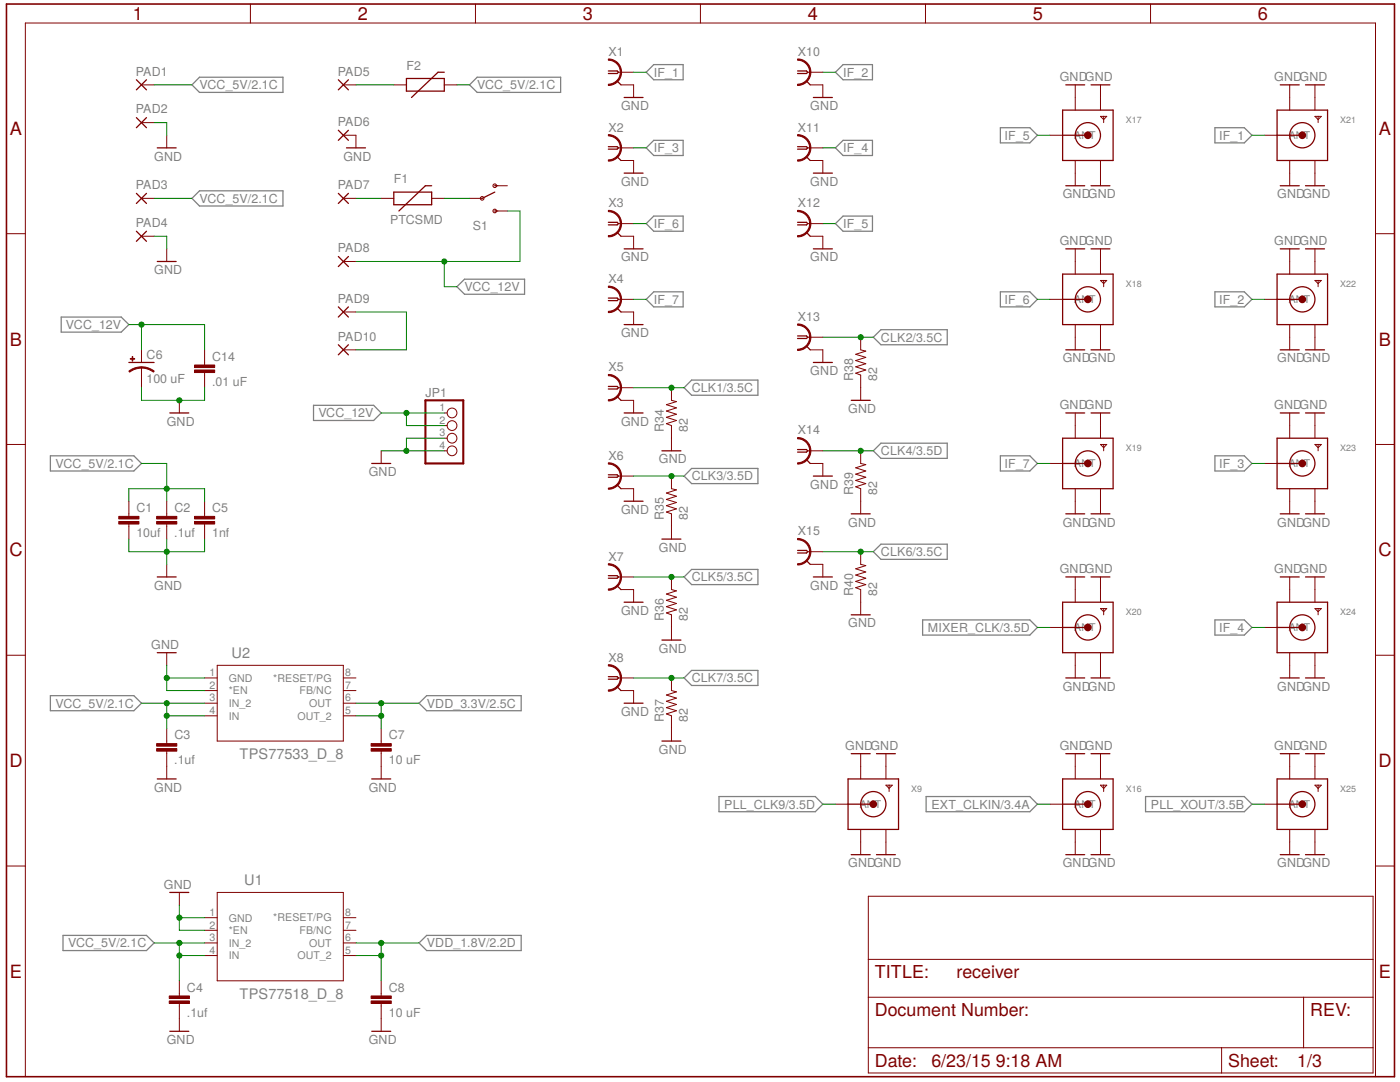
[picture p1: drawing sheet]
<svg xmlns="http://www.w3.org/2000/svg" width="279mm" height="216mm" viewBox="0 0 279 216" stroke-linecap="round" stroke-linejoin="round" font-family="sans-serif">
<g fill="none" stroke="#808080" stroke-width=".25">
<path d="M39.8 15.4h16.7v3h-16.7l-1.5-1.5zM93.7 16.9l1.5-1.5h16.7v3h-16.7zM130.5 12.9h5.8v3h-5.8l-1.5-1.5zM166.7 14.4l1.6-1.5h5.8v3h-5.8zM38.3 39.6l1.5-1.5h16.7v3h-16.7zM129 29.5l1.5-1.5h5.8v3h-5.8zM166.7 29.5l1.6-1.5h5.8v3h-5.8zM199.6 25.5h5.9l1.5 1.5-1.5 1.5h-5.9zM242.5 25.5h5.8l1.6 1.5-1.6 1.5h-5.8zM91.2 57.2l1.5-1.5h12v3h-12zM129 59.7l1.5-1.5h5.8v3h-5.8zM129 44.6l1.5-1.5h5.8v3h-5.8z"/>
<path d="M166.7 44.6l1.6-1.5h5.8v3h-5.8zM199.6 58.2h5.9l1.5 1.5-1.5 1.5h-5.9zM242.5 58.2h5.8l1.6 1.5-1.6 1.5h-5.8zM12.2 63.3h12l1.5 1.5-1.5 1.5h-12zM138 75.8h13.3v3.1h-13.3l-1.5-1.5zM174.3 67.3l1.5-1.5h13.2v3h-13.2zM10.1 91h16.6l1.5 1.5-1.5 1.5h-16.6zM62.6 80.9h12l1.5 1.5-1.5 1.5h-12zM138 93.5h13.3v3h-13.3l-1.5-1.5zM174.3 90l1.5-1.6h13.2v3.1h-13.2zM199.6 91h5.9l1.5 1.5-1.5 1.5h-5.9zM242.5 91h5.8l1.6 1.5-1.6 1.5h-5.8z"/>
<path d="M138 113.6h13.3v3h-13.3l-1.5-1.5zM174.3 110.1l1.5-1.5h13.2v3h-13.2zM10.1 138.8h16.6l1.5 1.5-1.5 1.5h-16.6zM138 133.8h13.3v3h-13.3l-1.5-1.5zM184.1 123.7h21.4l1.5 1.5-1.5 1.5h-21.4zM242.5 123.7h5.8l1.6 1.5-1.6 1.5h-5.8zM83.6 140.3l1.6-1.5h18.8v3h-18.8zM143.5 158.9h19.2l1.5 1.6-1.5 1.5h-19.2zM184.8 158.9h20.7l1.5 1.6-1.5 1.5h-20.7zM228.6 158.9h19.7l1.6 1.6-1.6 1.5h-19.7zM12.6 186.6h16.6l1.6 1.6-1.6 1.5h-16.6zM83.6 188.2l1.6-1.6h18.8v3.1h-18.8z"/>
</g>
<g fill="none" stroke="#800000" stroke-width=".25">
<path d="M27.2 15.9l2 2M29.2 15.9l-2 2M67.5 15.9l2 2M69.5 15.9l-2 2M81.1 15.7h7.6v2.5h-7.6zM88.7 14.4h-1.3l-5.3 5.1M121.4 14.2h1.8l.2 .2-.2 .3h-1.8M123.2 16.2l.7 .7M124.6 19.5h3.7M159.2 14.2h1.8l.2 .2-.2 .3h-1.8M161 16.2l.7 .7M162.3 19.5h3.8"/>
<path d="M212.7 16.9h3.8M217.7 16.9h3.8M255.5 16.9h3.8M260.5 16.9h3.8M27.2 23.5l2 2M27.2 38.6l2 2M29.2 23.5l-2 2M29.2 38.6l-2 2M31.4 29.5h3.8M67.5 26l2 2M67.5 38.6l2 2M69.2 29.5h3.7"/>
<path d="M69.5 26l-2 2M69.5 38.6l-2 2M78.6 38.3h7.5v2.6h-7.5zM86.1 37.1h-1.2l-5.3 5M98.7 38.3l-2.5 1.3M121.4 29.3h1.8l.2 .2-.2 .3h-1.8M123.2 31.3l.7 .7M124.6 34.5h3.7M159.2 29.3h1.8l.2 .2-.2 .3h-1.8M161 31.3l.7 .7M162.3 34.5h3.8M212.1 22h10v10h-10z"/>
<path d="M212.1 27h5M212.7 37.1h3.8M217.7 37.1h3.8M254.9 22h10v10h-10zM254.9 27h5M255.5 37.1h3.8M260.5 37.1h3.8M27.2 46.1l2 2.1M29.2 46.1l-2 2.1M31.4 52.2h3.8M67.5 51.2l2 2M69.5 51.2l-2 2"/>
<path d="M121.4 44.4h1.8l.2 .2-.2 .3h-1.8M121.4 59.5h1.8l.2 .2-.2 .3h-1.8M123.2 46.4l.7 .7M124.6 49.7h3.7M159.2 44.4h1.8l.2 .2-.2 .3h-1.8M161 46.4l.7 .7M162.3 49.7h3.8M212.1 54.7h10v10.1h-10zM212.1 59.7h5M212.7 49.7h3.8M217.7 49.7h3.8M254.9 54.7h10v10.1h-10z"/>
<path d="M254.9 59.7h5M255.5 49.7h3.8M260.5 49.7h3.8M25.7 72.3h5.1M67.5 61.2l2 2.1M67.5 68.8l2 2M69.5 61.2l-2 2.1M69.5 68.8l-2 2M121.4 77.1h1.8l.2 .3-.2 .2h-1.8M123.2 61.5l.7 .8M123.2 79.1l.7 .8M124.6 64.8h3.7"/>
<path d="M159.2 67h1.8l.2 .3-.2 .2h-1.8M161 69l.7 .8M162.3 72.3h3.8M169.9 79.9h3.8M212.7 69.8h3.8M217.7 69.8h3.8M255.5 69.8h3.8M260.5 69.8h3.8M33.9 82.4h3.8M74.2 92.5h3.8M121.4 94.7h1.8l.2 .3-.2 .2h-1.8M123.2 96.8l.7 .7"/>
<path d="M124.6 82.4h3.7M132.1 90h3.8M159.2 89.7h1.8l.2 .3-.2 .2h-1.8M161 91.7l.7 .8M162.3 95h3.8M212.1 87.4h10v10.1h-10zM212.1 92.5h5M212.7 82.4h3.8M217.7 82.4h3.8M254.9 87.4h10v10.1h-10zM254.9 92.5h5M255.5 82.4h3.8"/>
<path d="M260.5 82.4h3.8M31.4 115.1h3.8M121.4 114.9h1.8l.2 .2-.2 .3h-1.8M123.2 116.9l.7 .7M124.6 100h3.7M132.1 107.6h3.8M159.2 109.8h1.8l.2 .3-.2 .2h-1.8M161 111.9l.7 .7M162.3 115.1h3.8M169.9 102.5h3.8M212.7 115.1h3.8M212.7 102.5h3.8"/>
<path d="M217.7 115.1h3.8M217.7 102.5h3.8M255.5 115.1h3.8M255.5 102.5h3.8M260.5 115.1h3.8M260.5 102.5h3.8M31.4 130.2h3.8M121.4 135h1.8l.2 .3-.2 .2h-1.8M123.2 137l.7 .8M124.6 120.2h3.7M132.1 127.7h3.8M169.9 122.7h3.8"/>
<path d="M212.1 120.2h10v10h-10zM212.1 125.2h5M212.7 135.3h3.8M217.7 135.3h3.8M254.9 120.2h10v10h-10zM254.9 125.2h5M255.5 135.3h3.8M260.5 135.3h3.8M31.4 155.4h3.8M74.2 155.4h3.8M124.6 140.3h3.7M132.1 147.9h3.8"/>
<path d="M169.2 155.4h10.1v10.1h-10.1zM169.9 150.4h3.8M174.9 150.4h3.8M212.1 155.4h10v10.1h-10zM212.7 150.4h3.8M217.7 150.4h3.8M254.9 155.4h10v10.1h-10zM255.5 150.4h3.8M260.5 150.4h3.8M33.9 178.1h3.8M169.2 160.5h5.1M169.9 170.5h3.8"/>
<path d="M174.9 170.5h3.8M212.1 160.5h5M212.7 170.5h3.8M217.7 170.5h3.8M254.9 160.5h5M255.5 170.5h3.8M260.5 170.5h3.8M33.9 205.8h3.8M74.2 205.8h3.8"/>
<circle cx="217.1" cy="27" r="2.52"/>
<circle cx="259.9" cy="27" r="2.52"/>
<circle cx="217.1" cy="59.7" r="2.52"/>
<circle cx="259.9" cy="59.7" r="2.52"/>
<circle cx="217.1" cy="92.5" r="2.52"/>
<circle cx="259.9" cy="92.5" r="2.52"/>
<circle cx="217.1" cy="125.2" r="2.52"/>
<circle cx="259.9" cy="125.2" r="2.52"/>
<circle cx="174.3" cy="160.5" r="2.52"/>
<circle cx="217.1" cy="160.5" r="2.52"/>
<circle cx="259.9" cy="160.5" r="2.52"/>
</g>
<g fill="none" stroke="#800000" stroke-width=".2">
<path d="M28.2 16.9h2.6M50 .8v3.8M68.5 16.9h2.5M78.6 16.9h2.5M88.7 16.9h2.5M94.9 .8v3.8M123.4 14.4h3M123.9 16.9h2.5v2.6M139.8 .8v3.8M161.2 14.4h3M161.7 16.9h2.5v2.6M184.7 .8v3.8"/>
<path d="M214.6 16.9v5.1M219.6 16.9v5.1M229.6 .8v3.8M257.4 16.9v5.1M262.4 16.9v5.1M28.2 24.5h2.6M28.2 39.6h2.6M33.3 27v2.5M68.5 27h2.5v2.5M68.5 39.6h2.5M76.1 39.6h2.5M86.1 39.6h2.6"/>
<path d="M93.7 39.6h2.5M98.7 37.1h2.6M123.4 29.5h3M123.9 32h2.5v2.5M161.2 29.5h3M161.7 32h2.5v2.5M209.5 27h2.6M214.6 32v5.1M219.6 23.2h1.3l-.6 .7zM219.6 32v5.1M220.3 23.2v1.3M252.3 27h2.6"/>
<path d="M257.4 32v5.1M262.4 23.2h1.3l-.6 .7zM262.4 32v5.1M263.1 23.2v1.3M1.3 46.6h3.8M28.2 47.1h2.6M33.3 49.7v2.5M68.5 52.2h2.5M98.7 42.1h2.6M123.4 59.7h3M123.4 44.6h3M123.9 47.1h2.5v2.6"/>
<path d="M161.2 44.6h3M161.7 47.1h2.5v2.6M209.5 59.7h2.6M214.6 49.7v5M219.6 56h1.3l-.6 .6zM219.6 49.7v5M220.3 56v1.2M252.3 59.7h2.6M257.4 49.7v5M262.4 49.7v5M262.4 56h1.3l-.6 .6zM263.1 56v1.2"/>
<path d="M274.5 46.6h3.8M28.2 69.8v2.5M28.2 73.3v4.1M35.8 79.9v2.5M40.8 69.8v3M40.8 74.3v3.1M68.5 62.3h2.5M68.5 69.8h2.5M123.4 77.4h3M123.9 62.3h2.5v2.5M123.9 79.9h2.5v2.5M134 77.4v2.5l1 .2-2 .7 2 .6-2 .6 2 .7-2 .6 2 .6-2 .6 1 .4v5.1"/>
<path d="M161.2 67.3h3M161.7 69.8h2.5v2.5M171.8 67.3v2.5l1 .3-2 .6 2 .6-2 .6 2 .7-2 .6 2 .6-2 .7 1 .3v5.1M214.6 64.8v5M219.6 64.8v5M257.4 64.8v5M262.4 64.8v5M1.3 88.7h3.8M76.1 90v2.5M88.7 90h.5M88.7 82.4h.5M88.7 84.9h.5"/>
<path d="M88.7 87.4h.5M123.4 95h3M123.9 97.5h2.5v2.5M134 95v2.5l1 .2-2 .7 2 .6-2 .7 2 .6-2 .6 2 .6-2 .7 1 .3v5.1M161.2 90h3M161.7 92.5h2.5v2.5M171.8 90v2.5l1 .2-2 .6 2 .7-2 .6 2 .6-2 .7 2 .6-2 .6 1 .4v5M209.5 92.5h2.6M214.6 82.4v5M214.6 97.5v5M219.6 88.7h1.3l-.6 .6zM219.6 82.4v5"/>
<path d="M219.6 97.5v5M220.3 88.7v1.3M252.3 92.5h2.6M257.4 82.4v5M257.4 97.5v5M262.4 82.4v5M262.4 97.5v5M262.4 88.7h1.3l-.6 .6zM263.1 88.7v1.3M274.5 88.7h3.8M25.7 100v3M25.7 104.6v3"/>
<path d="M33.3 100v3M33.3 104.6v3M33.3 112.6v2.5M40.8 100v3M40.8 104.6v3M123.4 115.1h3M123.9 117.6h2.5v2.6M134 115.1v2.5l1 .3-2 .6 2 .7-2 .6 2 .6-2 .7 2 .6-2 .6 1 .4v5M161.2 110.1h3M161.7 112.6h2.5v2.5M171.8 110.1v2.5l1 .3-2 .6 2 .6-2 .6 2 .7-2 .6 2 .6-2 .7 1 .3v5.1M214.6 115.1v5.1"/>
<path d="M219.6 115.1v5.1M257.4 115.1v5.1M262.4 115.1v5.1M1.3 130.7h3.8M33.3 130.2v2.6M40.8 135.3h2.5M40.8 137.8h2.5M43.3 132.8h25.2v15.1h-25.2zM68.5 135.3h2.5M68.5 137.8h2.5M123.4 135.3h3M123.9 137.8h2.5v2.5"/>
<path d="M134 135.3v2.5l1 .2-2 .7 2 .6-2 .6 2 .7-2 .6 2 .6-2 .7 1 .3v5.1M209.5 125.2h2.6M214.6 130.2v5.1M219.6 121.4h1.3l-.6 .6zM219.6 130.2v5.1M220.3 121.4v1.3M252.3 125.2h2.6M257.4 130.2v5.1M262.4 130.2v5.1M262.4 121.4h1.3l-.6 .6zM263.1 121.4v1.3M274.5 130.7h3.8"/>
<path d="M33.3 145.4v3M33.3 149.9v5.5M40.8 140.3h2.5M40.8 142.8h2.5M68.5 140.3h2.5M68.5 142.8h2.5M76.1 145.4v3M76.1 149.9v5.5M171.8 150.4v5M176.8 156.7h1.3l-.7 .6zM176.8 150.4v5M177.4 156.7v1.2"/>
<path d="M214.6 150.4v5M219.6 150.4v5M219.6 156.7h1.3l-.6 .6zM220.3 156.7v1.2M257.4 150.4v5M262.4 150.4v5M262.4 156.7h1.3l-.6 .6zM263.1 156.7v1.2M1.3 172.8h3.8M35.8 178.1v2.5M43.3 178.1h25.2v17.6h-25.2zM166.7 160.5h2.5"/>
<path d="M171.8 165.5v5M173.3 178.8h100.7v35.3h-100.7zM176.8 165.5v5M209.5 160.5h2.6M214.6 165.5v5M219.6 165.5v5M252.3 160.5h2.6M257.4 165.5v5M262.4 165.5v5M274.5 172.8h3.8M35.8 195.7v3M40.8 183.1h2.5"/>
<path d="M40.8 185.6h2.5M40.8 188.2h2.5M40.8 190.7h2.5M68.5 183.1h2.5M68.5 185.6h2.5M68.5 188.2h2.5M68.5 190.7h2.5M76.1 195.7v3M173.3 199h100.7M173.3 191.4h100.7M260.2 199v10.1M5.1 214.8v-210.2h269.4v210.2"/>
<path d="M35.8 200.2v5.6M76.1 200.2v5.6M173.3 209.1h100.7M243.8 209.1v5"/>
<circle cx="90.2" cy="90" r=".97"/>
<circle cx="90.2" cy="87.4" r=".97"/>
<circle cx="90.2" cy="84.9" r=".97"/>
<circle cx="90.2" cy="82.4" r=".97"/>
</g>
<g fill="none" stroke="#800000" stroke-width=".83">
<circle cx="217.1" cy="27" r=".36"/>
<circle cx="259.9" cy="27" r=".36"/>
<circle cx="217.1" cy="59.7" r=".36"/>
<circle cx="259.9" cy="59.7" r=".36"/>
<circle cx="217.1" cy="92.5" r=".36"/>
<circle cx="259.9" cy="92.5" r=".36"/>
<circle cx="217.1" cy="125.2" r=".36"/>
<circle cx="259.9" cy="125.2" r=".36"/>
<circle cx="174.3" cy="160.5" r=".36"/>
<circle cx="217.1" cy="160.5" r=".36"/>
<circle cx="259.9" cy="160.5" r=".36"/>
</g>
<g fill="#800000" stroke="#800000" stroke-width=".2">
<path d="M31.3 149.4h4v.5h-4z"/>
<path d="M31.3 148.4h4v.5h-4z"/>
<path d="M74.1 149.4h4v.5h-4z"/>
<path d="M74.1 148.4h4v.5h-4z"/>
<path d="M74.1 199.7h4v.5h-4z"/>
<path d="M74.1 198.7h4v.5h-4z"/>
<path d="M33.8 199.7h4v.5h-4z"/>
<path d="M33.8 198.7h4v.5h-4z"/>
<path d="M23.7 104.1h4v.5h-4z"/>
<path d="M23.7 103h4v.5h-4z"/>
<path d="M31.3 104.1h4v.5h-4z"/>
<path d="M31.3 103h4v.5h-4z"/>
<path d="M38.8 104.1h4v.5h-4z"/>
<path d="M38.8 103h4v.5h-4z"/>
<path d="M26 71.5h.9v.2h-.9z"/>
<path d="M26.4 71.2h.1v.9h-.1z"/>
<path d="M38.8 73.8h4v.5h-4z"/>
<path d="M38.8 72.8h4v.5h-4z"/>
</g>
<g fill="#800000" stroke="#800000" stroke-width=".2">
<path d="M121.4 11.8a2.65 2.65 0 0 1 2.7 2.6 2.65 2.65 0 0 1-2.7 2.7v-.3a2.39 2.39 0 0 0 2.4-2.4 2.39 2.39 0 0 0-2.4-2.4z" fill-rule="evenodd"/>
<path d="M121.4 26.9a2.65 2.65 0 0 1 2.7 2.6 2.65 2.65 0 0 1-2.7 2.7v-.3a2.39 2.39 0 0 0 2.4-2.4 2.39 2.39 0 0 0-2.4-2.4z" fill-rule="evenodd"/>
<path d="M121.4 42a2.65 2.65 0 0 1 2.7 2.6 2.65 2.65 0 0 1-2.7 2.7v-.3a2.39 2.39 0 0 0 2.4-2.4 2.39 2.39 0 0 0-2.4-2.4z" fill-rule="evenodd"/>
<path d="M159.2 11.8a2.65 2.65 0 0 1 2.6 2.6 2.65 2.65 0 0 1-2.6 2.7v-.3a2.39 2.39 0 0 0 2.4-2.4 2.39 2.39 0 0 0-2.4-2.4z" fill-rule="evenodd"/>
<path d="M159.2 26.9a2.65 2.65 0 0 1 2.6 2.6 2.65 2.65 0 0 1-2.6 2.7v-.3a2.39 2.39 0 0 0 2.4-2.4 2.39 2.39 0 0 0-2.4-2.4z" fill-rule="evenodd"/>
<path d="M159.2 42a2.65 2.65 0 0 1 2.6 2.6 2.65 2.65 0 0 1-2.6 2.7v-.3a2.39 2.39 0 0 0 2.4-2.4 2.39 2.39 0 0 0-2.4-2.4z" fill-rule="evenodd"/>
<path d="M121.4 57.1a2.65 2.65 0 0 1 2.7 2.6 2.65 2.65 0 0 1-2.7 2.7v-.3a2.39 2.39 0 0 0 2.4-2.4 2.39 2.39 0 0 0-2.4-2.4z" fill-rule="evenodd"/>
<path d="M121.4 74.7a2.65 2.65 0 0 1 2.7 2.7 2.65 2.65 0 0 1-2.7 2.6v-.2a2.39 2.39 0 0 0 2.4-2.4 2.39 2.39 0 0 0-2.4-2.4z" fill-rule="evenodd"/>
<path d="M121.4 92.4a2.64 2.64 0 0 1 2.7 2.6 2.64 2.64 0 0 1-2.7 2.6v-.2a2.39 2.39 0 0 0 2.4-2.4 2.39 2.39 0 0 0-2.4-2.4z" fill-rule="evenodd"/>
<path d="M121.4 112.5a2.65 2.65 0 0 1 2.7 2.6 2.65 2.65 0 0 1-2.7 2.7v-.3a2.39 2.39 0 0 0 2.4-2.4 2.39 2.39 0 0 0-2.4-2.4z" fill-rule="evenodd"/>
<path d="M159.2 64.6a2.65 2.65 0 0 1 2.6 2.7 2.65 2.65 0 0 1-2.6 2.6v-.2a2.39 2.39 0 0 0 2.4-2.4 2.39 2.39 0 0 0-2.4-2.4z" fill-rule="evenodd"/>
<path d="M159.2 87.3a2.65 2.65 0 0 1 2.6 2.7 2.65 2.65 0 0 1-2.6 2.6v-.2a2.39 2.39 0 0 0 2.4-2.4 2.39 2.39 0 0 0-2.4-2.4z" fill-rule="evenodd"/>
<path d="M159.2 107.4a2.65 2.65 0 0 1 2.6 2.7 2.65 2.65 0 0 1-2.6 2.6v-.2a2.39 2.39 0 0 0 2.4-2.4 2.39 2.39 0 0 0-2.4-2.4z" fill-rule="evenodd"/>
<path d="M121.4 132.6a2.65 2.65 0 0 1 2.7 2.7 2.65 2.65 0 0 1-2.7 2.6v-.2a2.39 2.39 0 0 0 2.4-2.4 2.39 2.39 0 0 0-2.4-2.4z" fill-rule="evenodd"/>
<path d="M28.2 73.2l1.4 .2 1.2 .7-.2 .2-1.3-.7-1.1-.2z" fill-rule="evenodd"/>
<path d="M25.7 74.1l1.2-.7 1.3-.2v.2l-1.5 .3-.8 .6z" fill-rule="evenodd"/>
</g>
<path d="M1.3 .8h277v214h-277z" fill="none" stroke="#800000" stroke-width=".32"/>
<g fill="none" stroke="#800000" stroke-width=".21">
<circle cx="96.2" cy="39.6" r=".36"/>
<circle cx="98.7" cy="37.1" r=".36"/>
<circle cx="98.7" cy="42.1" r=".36"/>
</g>
<path d="M84.9 79.9h7.6v12.6h-7.6z" fill="none" stroke="#800000" stroke-width=".42"/>
<g fill="none" stroke="#008000" stroke-width=".2">
<path d="M30.8 16.9h7.5M71 16.9h7.6M91.2 16.9h2.5M126.4 14.4h2.6M164.2 14.4h2.5M30.8 24.5h2.5v2.5M30.8 39.6h7.5M71 39.6h5.1M88.7 39.6h5M126.4 29.5h2.6M164.2 29.5h2.5M207 27h2.5"/>
<path d="M249.9 27h2.4M30.8 47.1h2.5v2.6M88.7 52.2v5h2.5M101.3 42.1h2.5v10.1h-32.8M126.4 59.7h2.6M126.4 44.6h2.6M164.2 44.6h2.5M207 59.7h2.5M249.9 59.7h2.4M25.7 64.8h15.1v5M28.2 77.4v2.5h12.6v-2.5M28.2 64.8v5"/>
<path d="M71 62.3h10.1v7.5h-10.1M126.4 77.4h10.1M164.2 67.3h10.1M28.2 92.5h5.1v7.5M76.1 90h12.6M76.1 82.4h12.6M81.1 82.4v2.5h7.6M88.7 87.4h-7.6v2.6M126.4 95h10.1M164.2 90h10.1M207 92.5h2.5M249.9 92.5h2.4"/>
<path d="M25.7 100v-2.5h15.1v2.5M25.7 107.6v2.5h15.1v-2.5M33.3 107.6v5M126.4 115.1h10.1M164.2 110.1h10.1M33.3 132.8v5h7.5M33.3 135.3h7.5M126.4 135.3h10.1M207 125.2h2.5M249.9 125.2h2.4M28.2 140.3h12.6M33.3 140.3v5.1"/>
<path d="M33.3 142.8h7.5M71 142.8h5.1M71 140.3h12.6M76.1 140.3v5.1M164.2 160.5h2.5M207 160.5h2.5M249.9 160.5h2.4M30.8 188.2h10M35.8 180.6v5h5M35.8 188.2v7.5M35.8 183.1h5M35.8 190.7h5"/>
<path d="M71 190.7h5.1M71 188.2h12.6M76.1 188.2v7.5"/>
</g>
<g fill="#008000" stroke="#008000" stroke-width=".2">
<circle cx="35.8" cy="183.1" r=".51"/>
<circle cx="33.3" cy="135.3" r=".51"/>
<circle cx="33.3" cy="110.1" r=".51"/>
<circle cx="81.1" cy="90" r=".51"/>
<circle cx="35.8" cy="79.9" r=".51"/>
<circle cx="76.1" cy="142.8" r=".51"/>
<circle cx="76.1" cy="140.3" r=".51"/>
<circle cx="76.1" cy="190.7" r=".51"/>
<circle cx="76.1" cy="188.2" r=".51"/>
<circle cx="33.3" cy="142.8" r=".51"/>
<circle cx="33.3" cy="140.3" r=".51"/>
<circle cx="35.8" cy="190.7" r=".51"/>
<circle cx="35.8" cy="188.2" r=".51"/>
<circle cx="33.3" cy="97.5" r=".51"/>
<circle cx="81.1" cy="82.4" r=".51"/>
<circle cx="88.7" cy="52.2" r=".51"/>
<circle cx="28.2" cy="64.8" r=".51"/>
<circle cx="171.8" cy="67.3" r=".51"/>
<circle cx="134" cy="77.4" r=".51"/>
<circle cx="134" cy="95" r=".51"/>
<circle cx="171.8" cy="90" r=".51"/>
<circle cx="134" cy="115.1" r=".51"/>
<circle cx="171.8" cy="110.1" r=".51"/>
<circle cx="134" cy="135.3" r=".51"/>
</g>
<g font-size="3.6" fill="#800000">
<text x="26.5" y="4">1</text>
<text x="71.4" y="4">2</text>
<text x="116.3" y="4">3</text>
<text x="161.2" y="4">4</text>
<text x="206.1" y="4">5</text>
<text x="251" y="4">6</text>
<text x="2" y="26.9">A</text>
<text x="275.2" y="26.9">A</text>
<text x="2" y="69">B</text>
<text x="275.2" y="69">B</text>
<text x="1.9" y="111">C</text>
<text x="275.1" y="111">C</text>
<text x="1.9" y="153.1">D</text>
<text x="275.1" y="153.1">D</text>
<text x="2" y="195.1">E</text>
<text x="174.6" y="195.2">TITLE:</text>
<text x="190.9" y="195.2">receiver</text>
<text x="275.2" y="195.1">E</text>
<text x="174.6" y="202.8">Document Number:</text>
<text x="261.4" y="202.8">REV:</text>
<text x="174.6" y="212.8">Date:</text>
<text x="185.9" y="212.8">6/23/15</text>
<text x="198.7" y="212.8">9:18 AM</text>
<text x="245.1" y="212.8">Sheet:</text>
<text x="258.9" y="212.8">1/3</text>
</g>
<g font-size="2.9" fill="#808080">
<text x="46.2" y="131.3">U2</text>
<text x="47.8" y="151.4">TPS77533_D_8</text>
<text x="48.8" y="176.6">U1</text>
<text x="47.8" y="199.3">TPS77518_D_8</text>
</g>
<g font-size="2.5" fill="#808080">
<text x="121.4" y="11.1">X1</text>
<text x="159.2" y="11.1">X10</text>
<text x="27.1" y="15.1">PAD1</text>
<text x="39.8" y="17.8">VCC_5V/2.1C</text>
<text x="67.4" y="15.1">PAD5</text>
<text x="81.1" y="13.9">F2</text>
<text x="95.2" y="17.8">VCC_5V/2.1C</text>
<text x="130.5" y="15.3">IF_1</text>
<text x="168.3" y="15.3">IF_2</text>
<text x="211.5" y="16.2">GNDGND</text>
<text x="254.3" y="16.2">GNDGND</text>
<text x="27.1" y="22.6">PAD2</text>
<text x="123.9" y="22">GND</text>
<text x="161.7" y="22">GND</text>
<text x="67.4" y="25.2">PAD6</text>
<text x="121.4" y="26.2">X2</text>
<text x="159.2" y="26.2">X11</text>
<text x="200.5" y="27.9">IF_5</text>
<text x="243.3" y="27.9">IF_1</text>
<text x="30.8" y="32">GND</text>
<text x="68.5" y="32">GND</text>
<text x="130.5" y="30.4">IF_3</text>
<text x="168.3" y="30.4">IF_4</text>
<text x="27.1" y="37.7">PAD3</text>
<text x="39.8" y="40.5">VCC_5V/2.1C</text>
<text x="67.4" y="37.7">PAD7</text>
<text x="78.6" y="36.6">F1</text>
<text x="121.4" y="41.4">X3</text>
<text x="123.9" y="37.1">GND</text>
<text x="159.2" y="41.4">X12</text>
<text x="161.7" y="37.1">GND</text>
<text x="212.1" y="39.6">GNDGND</text>
<text x="254.9" y="39.6">GNDGND</text>
<text x="27.1" y="45.3">PAD4</text>
<text x="77.9" y="44.6">PTCSMD</text>
<text x="94.4" y="45.9">S1</text>
<text x="130.5" y="45.5">IF_6</text>
<text x="168.3" y="45.5">IF_5</text>
<text x="67.4" y="50.3">PAD8</text>
<text x="123.9" y="52.2">GND</text>
<text x="161.7" y="52.2">GND</text>
<text x="211.5" y="48.9">GNDGND</text>
<text x="254.3" y="48.9">GNDGND</text>
<text x="30.8" y="54.7">GND</text>
<text x="92.7" y="58.1">VCC_12V</text>
<text x="121.4" y="56.5">X4</text>
<text x="13.2" y="65.7">VCC_12V</text>
<text x="67.4" y="60.4">PAD9</text>
<text x="130.5" y="60.6">IF_7</text>
<text x="159.2" y="64">X13</text>
<text x="200.5" y="60.6">IF_6</text>
<text x="243.3" y="60.6">IF_2</text>
<text x="29.3" y="71.7">C6</text>
<text x="42.4" y="71.9">C14</text>
<text x="67.4" y="68">PAD10</text>
<text x="123.9" y="67.3">GND</text>
<text x="175.8" y="68.2">CLK2/3.5C</text>
<text x="29.2" y="76.5">100 uF</text>
<text x="42.3" y="77">.01 uF</text>
<text x="121.4" y="74.1">X5</text>
<text x="161.7" y="74.8">GND</text>
<text x="170.3" y="76.1" transform="rotate(-90 170.3 76.1)">R38</text>
<text x="175" y="76.1" transform="rotate(-90 175 76.1)">82</text>
<text x="212.1" y="72.3">GNDGND</text>
<text x="254.9" y="72.3">GNDGND</text>
<text x="63.5" y="83.3">VCC_12V</text>
<text x="84.9" y="79.2">JP1</text>
<text x="138" y="78.2">CLK1/3.5C</text>
<text x="169.3" y="82.4">GND</text>
<text x="211.5" y="81.6">GNDGND</text>
<text x="254.3" y="81.6">GNDGND</text>
<text x="33.3" y="84.9">GND</text>
<text x="123.9" y="84.9">GND</text>
<text x="132.5" y="86.2" transform="rotate(-90 132.5 86.2)">R34</text>
<text x="137.3" y="86.2" transform="rotate(-90 137.3 86.2)">82</text>
<text x="159.2" y="86.7">X14</text>
<text x="11.1" y="93.3">VCC_5V/2.1C</text>
<text x="73.6" y="95">GND</text>
<text x="121.4" y="91.7">X6</text>
<text x="131.5" y="92.5">GND</text>
<text x="138" y="95.9">CLK3/3.5D</text>
<text x="175.8" y="90.8">CLK4/3.5D</text>
<text x="200.5" y="93.3">IF_7</text>
<text x="243.3" y="93.3">IF_3</text>
<text x="161.7" y="97.5">GND</text>
<text x="170.3" y="98.7" transform="rotate(-90 170.3 98.7)">R39</text>
<text x="175" y="98.8" transform="rotate(-90 175 98.8)">82</text>
<text x="27.2" y="107.2">10uf</text>
<text x="27.2" y="102.2">C1</text>
<text x="34.8" y="107.2">.1uf</text>
<text x="34.8" y="102.2">C2</text>
<text x="42.3" y="107.2">1nf</text>
<text x="42.4" y="102.2">C5</text>
<text x="123.9" y="102.5">GND</text>
<text x="132.5" y="103.8" transform="rotate(-90 132.5 103.8)">R35</text>
<text x="137.3" y="103.8" transform="rotate(-90 137.3 103.8)">82</text>
<text x="159.2" y="106.8">X15</text>
<text x="169.3" y="105.1">GND</text>
<text x="212.1" y="105.1">GNDGND</text>
<text x="254.9" y="105.1">GNDGND</text>
<text x="121.4" y="111.9">X7</text>
<text x="131.5" y="110.1">GND</text>
<text x="175.8" y="111">CLK6/3.5C</text>
<text x="30.8" y="117.6">GND</text>
<text x="138" y="116">CLK5/3.5C</text>
<text x="161.7" y="117.6">GND</text>
<text x="170.3" y="118.9" transform="rotate(-90 170.3 118.9)">R40</text>
<text x="175" y="118.9" transform="rotate(-90 175 118.9)">82</text>
<text x="211.5" y="114.4">GNDGND</text>
<text x="254.3" y="114.4">GNDGND</text>
<text x="123.9" y="122.7">GND</text>
<text x="132.5" y="123.9" transform="rotate(-90 132.5 123.9)">R36</text>
<text x="137.3" y="123.9" transform="rotate(-90 137.3 123.9)">82</text>
<text x="169.3" y="125.2">GND</text>
<text x="30.2" y="129.5">GND</text>
<text x="131.5" y="130.2">GND</text>
<text x="185.2" y="126.1">MIXER_CLK/3.5D</text>
<text x="243.3" y="126.1">IF_4</text>
<text x="121.4" y="132">X8</text>
<text x="138" y="136.2">CLK7/3.5C</text>
<text x="212.1" y="137.8">GNDGND</text>
<text x="254.9" y="137.8">GNDGND</text>
<text x="11.1" y="141.2">VCC_5V/2.1C</text>
<text x="85.2" y="141.2">VDD_3.3V/2.5C</text>
<text x="123.9" y="142.8">GND</text>
<text x="34.8" y="147.5">C3</text>
<text x="77.6" y="147.5">C7</text>
<text x="132.5" y="144.1" transform="rotate(-90 132.5 144.1)">R37</text>
<text x="137.3" y="144.1" transform="rotate(-90 137.3 144.1)">82</text>
<text x="168.7" y="149.6">GNDGND</text>
<text x="211.5" y="149.6">GNDGND</text>
<text x="254.3" y="149.6">GNDGND</text>
<text x="34.8" y="152.5">.1uf</text>
<text x="77.6" y="152.5">10 uF</text>
<text x="131.5" y="150.4">GND</text>
<text x="30.8" y="157.9">GND</text>
<text x="73.6" y="157.9">GND</text>
<text x="144.5" y="161.3">PLL_CLK9/3.5D</text>
<text x="185.9" y="161.3">EXT_CLKIN/3.4A</text>
<text x="229.7" y="161.3">PLL_XOUT/3.5B</text>
<text x="169.3" y="173">GNDGND</text>
<text x="212.1" y="173">GNDGND</text>
<text x="254.9" y="173">GNDGND</text>
<text x="32.7" y="177.3">GND</text>
<text x="13.6" y="189">VCC_5V/2.1C</text>
<text x="85.2" y="189">VDD_1.8V/2.2D</text>
<text x="37.3" y="197.9">C4</text>
<text x="77.6" y="197.9">C8</text>
<text x="37.3" y="202.9">.1uf</text>
<text x="77.6" y="202.9">10 uF</text>
<text x="33.3" y="208.3">GND</text>
<text x="73.6" y="208.3">GND</text>
</g>
<g font-size="2.1" fill="#808080">
<text x="214.4" y="27.8">ANT</text>
<text x="257.2" y="27.8">ANT</text>
<text x="214.4" y="60.5">ANT</text>
<text x="257.2" y="60.5">ANT</text>
<text x="87.7" y="82">1</text>
<text x="87.7" y="84.6">2</text>
<text x="87.7" y="87.1">3</text>
<text x="87.7" y="89.6">4</text>
<text x="214.4" y="93.2">ANT</text>
<text x="257.2" y="93.2">ANT</text>
<text x="214.4" y="126">ANT</text>
<text x="257.2" y="126">ANT</text>
<text x="41.8" y="134.9">1</text>
<text x="41.8" y="137.4">2</text>
<text x="45.7" y="136">GND</text>
<text x="54.5" y="136">*RESET/PG</text>
<text x="68.9" y="137.4">7</text>
<text x="68.9" y="134.9">8</text>
<text x="41.8" y="140">3</text>
<text x="41.8" y="142.5">4</text>
<text x="45.7" y="138.5">*EN</text>
<text x="45.7" y="141.1">IN_2</text>
<text x="45.7" y="143.6">IN</text>
<text x="59.3" y="143.6">OUT_2</text>
<text x="59.8" y="138.5">FB/NC</text>
<text x="61.7" y="141.1">OUT</text>
<text x="68.9" y="142.5">5</text>
<text x="68.9" y="140">6</text>
<text x="171.6" y="161.2">ANT</text>
<text x="214.4" y="161.2">ANT</text>
<text x="257.2" y="161.2">ANT</text>
<text x="41.8" y="182.8">1</text>
<text x="41.8" y="185.3">2</text>
<text x="45.7" y="183.9">GND</text>
<text x="54.5" y="183.9">*RESET/PG</text>
<text x="68.9" y="185.3">7</text>
<text x="68.9" y="182.8">8</text>
<text x="41.8" y="187.8">3</text>
<text x="41.8" y="190.3">4</text>
<text x="45.7" y="186.4">*EN</text>
<text x="45.7" y="188.9">IN_2</text>
<text x="45.7" y="191.4">IN</text>
<text x="59.3" y="191.4">OUT_2</text>
<text x="59.8" y="186.4">FB/NC</text>
<text x="61.7" y="188.9">OUT</text>
<text x="68.9" y="190.3">5</text>
<text x="68.9" y="187.8">6</text>
</g>
<g font-size="1.8" fill="#808080">
<text x="224.7" y="24.5">X17</text>
<text x="267.5" y="24.5">X21</text>
<text x="224.7" y="57.2">X18</text>
<text x="267.5" y="57.2">X22</text>
<text x="224.7" y="90">X19</text>
<text x="267.5" y="90">X23</text>
<text x="224.7" y="122.7">X20</text>
<text x="267.5" y="122.7">X24</text>
<text x="181.9" y="157.9">X9</text>
<text x="224.7" y="157.9">X16</text>
<text x="267.5" y="157.9">X25</text>
</g>
</svg>
